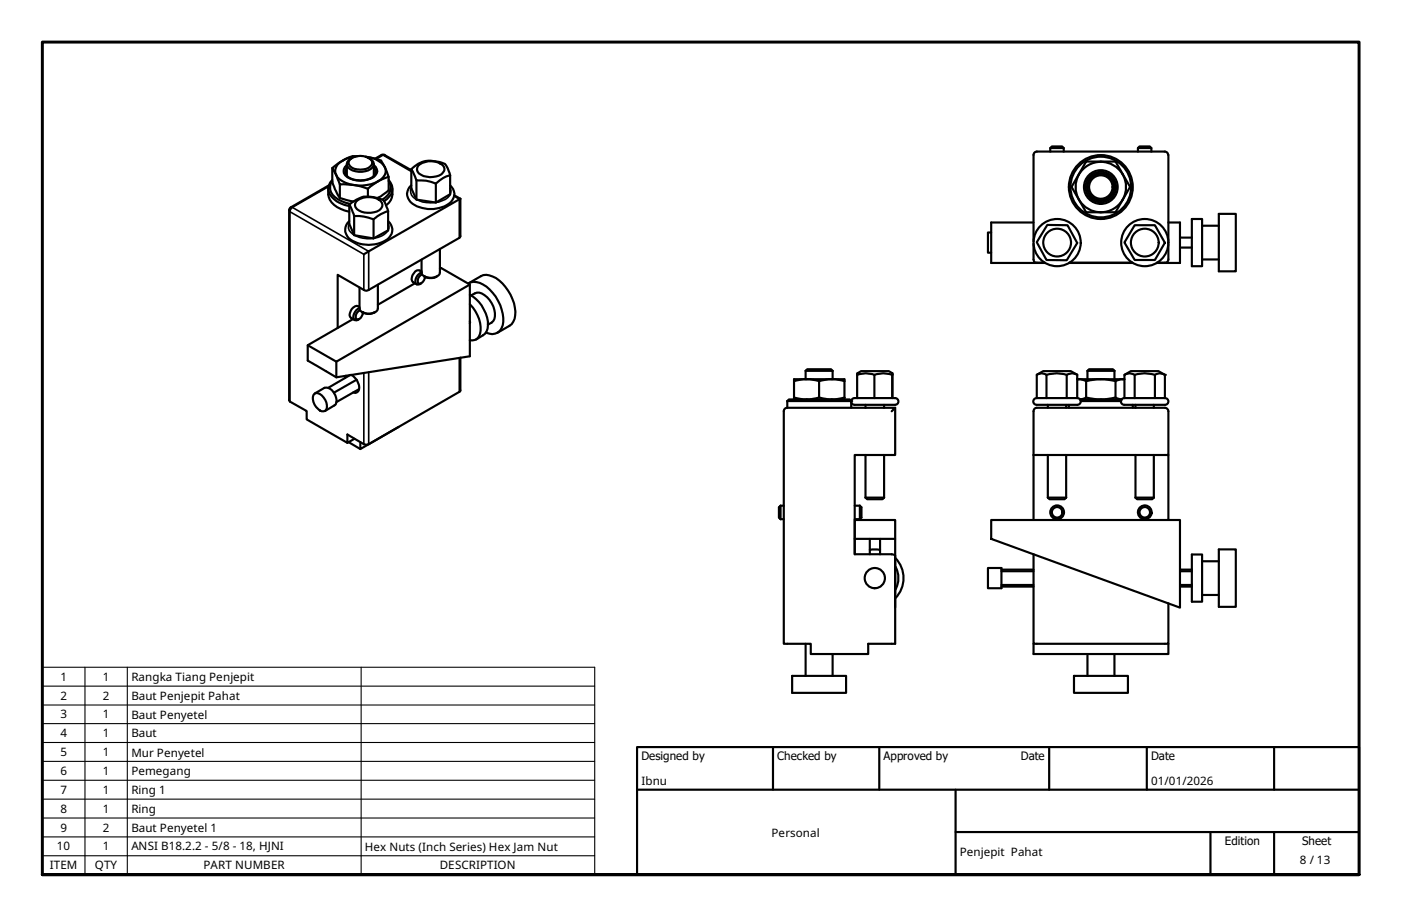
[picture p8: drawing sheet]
<svg xmlns="http://www.w3.org/2000/svg" width="330mm" height="216mm" viewBox="0 0 330 216" stroke-linecap="round" stroke-linejoin="round" font-family="sans-serif">
<!-- layer: Visible (ISO) -->
<g fill="none" stroke="#000" stroke-width=".51">
<path d="M78.2 39.6a8 8 0 0 0 .7 5l.4 .9a2.52 2.52 0 0 0 2.4 1.6l1.5 .3M81.7 39.4a1.63 1.63 0 0 0 .8 2.6 5.4 5.4 0 0 0 5.6-.7 1.31 1.31 0 0 0-.1-1.9M81.7 38.9a1.75 1.75 0 0 0-.8 1.8 1.75 1.75 0 0 0 1.5 1.3 5.7 5.7 0 0 0 6-.7 1.5 1.5 0 0 0-.4-2.4M81.7 38.7v2.7M82.4 37.5a3.8 3.8 0 0 1 5.2 .4 1.8 1.8 0 0 1-2 2 2.91 2.91 0 0 1-3.6-1.5zM82.9 37.2a1.4 1.4 0 0 0-1.2 1.2 1.4 1.4 0 0 0 .7 1.4 4.6 4.6 0 0 0 5.3-.4 1.4 1.4 0 0 0-.9-2.2M83.6 36.9a5.5 5.5 0 0 0-4.5 2.5l-.2 .5 .2 1.2M84.3 36.8a7.4 7.4 0 0 0-4.9 1.8l-1.2 1 .9 1.5M86.1 36.9l.3 .1M86.4 37a5.7 5.7 0 0 1 4.2 2.4 2.54 2.54 0 0 1-1.6 3.3 8.6 8.6 0 0 1-9.6-1l-.3-.6M86.4 37l3.3 .8 .9 1.6 .9 2.3a11.6 11.6 0 0 0-4.9 2.7 15 15 0 0 0-6.6-1l-.9-2.3M88 38.7v2.7"/>
<path d="M89.8 36.5l-1.5 .8M90.6 36.5l6.2 3.6M90.6 36.5h-.8M96.8 39.8a6.3 6.3 0 0 1 7.3-1.4 2.98 2.98 0 0 1 1.8 2.4l.1 .5a6.7 6.7 0 0 0-3.4 1.9 8.7 8.7 0 0 0-4.6-.7zM96.8 39.8v4.5l1.2 2.7 4.6 .7 3.4-2v-4.4M98.4 39.1a4.4 4.4 0 0 1 6.1 .2 1.84 1.84 0 0 1-1.8 2.2 5.1 5.1 0 0 1-4.1-.7 1.32 1.32 0 0 1-.2-1.7zM243.3 36.4v20.4M244.1 35.7h30.2M244.1 35.7a.79 .79 0 0 0-.8 .8M247.3 35.7v-.8l.3-.4h2.5l.3 .4v.8M247.3 34.9h3.1M255.7 38h6.9l3.5 6-3.5 6h-6.9l-3.4-6z"/>
<path d="M267.9 35.7v-.8l.4-.4h2.4l.4 .4v.8M267.9 34.9h3.2M274.2 35.7a.79 .79 0 0 1 .8 .8M275.1 36.4v20.4M68.1 49.5v44.7l.2 .4 3.9 2.2v1.9l9.6 5.6v-2l3.9 2.3 .5 .1 .6-.1 21.5-12.5 .1-7.9M68.5 48.8l-.4 .7M77.3 44.4a4.2 4.2 0 0 0 3 4.8l1.9 .6M77.5 43.6l-9 5.2M78.2 42.4a2.81 2.81 0 0 0 .4 4.5 7.6 7.6 0 0 0 3.6 1.6M78.2 42.6a2.85 2.85 0 0 0 1.4 4.3l1.8 .9 1 .2M80 43.4v3.2M82.2 48.2a6.3 6.3 0 0 1 7.4-1.3 1.46 1.46 0 0 1 1.2 1.2l.6 1.6-1.7 .7-1.8 1.2-2.2-.6-2.3-.1z"/>
<path d="M82.2 48.2v4.5l1.2 2.7 4.5 .7 3.5-1.9v-4.5M82.2 52.1a2.81 2.81 0 0 0-.8 2.8 2.81 2.81 0 0 0 2.2 2.1 7.9 7.9 0 0 0 8-1 2.57 2.57 0 0 0-.2-3.9M83.4 50.9v4.5M83.9 47.4a4.4 4.4 0 0 1 6 .4 1.79 1.79 0 0 1-1.8 2.2 4.2 4.2 0 0 1-4.4-1.2l-.1-.9zM86.6 44.4v1.9M87.9 51.6v4.5M91.5 42.4a3.1 3.1 0 0 1-1.1 5M91.5 42.6a2.97 2.97 0 0 1-1.5 4.4M91.5 41.7v3.1l-2.5 1.8M92.4 44.4a3.9 3.9 0 0 1-1.5 3.9M96.8 43.6a2.73 2.73 0 0 0 .8 4.7 7.7 7.7 0 0 0 8.6-.7 2.57 2.57 0 0 0-.2-4M98 42.5v4.5"/>
<path d="M102.6 43.2v4.5M103.6 58.6v5.5a2.13 2.13 0 0 1-2.5 1.3 1.81 1.81 0 0 1-1.8-1.3M106.9 46l1.5 .8M108.4 46.8v8.8l-.3 .4-21.3 12.3a.95 .95 0 0 1-1.1 0l-6.2-3.6v12.5M108.4 46.8l-22.7 13.1M233.4 54.7h-.8v4.8h.8M243.3 57.4v3.7a.67 .67 0 0 0 .8 .7h1.9M243.3 52.4h-9.9v9.5h12.6M246.6 53h4.7l2.3 4.2-2.5 4.1-4.7-.1-2.3-4.2zM267.1 53h4.8l2.4 4.2-2.4 4h-4.8l-2.4-4.1zM275.1 57.4v3.7a.76 .76 0 0 1-.8 .7h-1.9M275.1 52.4h2.7v9.5h-5.4"/>
<path d="M277.8 55.9h2.8M277.8 58.3h2.8M280.6 51.6h2.4v11.1h-2.4zM283 53.1h4M287 50.4h4v13.5h-4zM84.6 72.3a1.35 1.35 0 0 0-2.1 1 1.11 1.11 0 0 0 .2 1.6l.8 .5M84.6 72.6a2.08 2.08 0 0 0-1.2 2.6 .78 .78 0 0 0 1.2-.1M84.6 67.7v4.9M84.8 73.1a1.58 1.58 0 0 0-1 2l.3 .1a1.44 1.44 0 0 0 1.3-1.7v.2M85.3 73.5l.2 .1a2.67 2.67 0 0 0 2.8-.1M85.7 73.7l-.3 .1M89 67.1v5.5a2.02 2.02 0 0 1-2.5 1.3 1.95 1.95 0 0 1-1.9-1.3"/>
<path d="M97.7 66.7l-8.7 5.1M99.3 63.9a1.19 1.19 0 0 0-1.9 .5 1.65 1.65 0 0 0-.2 2l.9 .5M99.3 64.1a2.21 2.21 0 0 0-1.4 2.7 .93 .93 0 0 0 1.3-.1M99.3 61.2v2.9M99.4 64.6a1.44 1.44 0 0 0-.8 2.2 1.54 1.54 0 0 0 1.4-1.6M99.9 65a2.77 2.77 0 0 0 3 0M100.3 65.3l-.3 .1M103.6 63.3l.3-.2 6.7 3.9v16.9l-31.4 4.9-6.7-3.9v-3.6l10.6-6.2M110.2 66.7a3.9 3.9 0 0 1 4.4 .8 10 10 0 0 1 3.8 9.1 2.66 2.66 0 0 1-4 1.7M110.4 66.7l2.8-1.7a4.5 4.5 0 0 1 5.1 1.7 9.9 9.9 0 0 1 2.9 8.4l-.7 1.2-3.4 2.1M110.6 67l-31.4 18.2-6.7-3.9M110.6 71.6a7.4 7.4 0 0 1 2.2 7.6 1.95 1.95 0 0 1-2.2 .9"/>
<path d="M110.6 75.6v.5M110.6 69.4a8.4 8.4 0 0 1 4.2 7.9l-.6 1.2-2.1 1.4M110.9 69.5a2.51 2.51 0 0 1 3.8 .5 5 5 0 0 1 1.4 5.6l-1.2 .9M251.7 61.8h14.9M251.7 61.9h14.9M283 61.1h4M74 92.7a1.62 1.62 0 0 1 2.2 .9 2.48 2.48 0 0 1 .4 3.1 1.34 1.34 0 0 1-1.7-.4 2.79 2.79 0 0 1-.9-3.6zM74.1 92.6l2.3-1.3a2.78 2.78 0 0 1 2.8 3.4l-.1 .5-.4 .2-2.2 1.4M79.2 85.2v3.6M81.5 88.5l-.3 .5M82.5 88.3l-5.2 3M82.7 88.3a3.3 3.3 0 0 1 1.6 3.8l-.7 .4-.4-.1"/>
<path d="M83.9 89.4l-5.3 3.1M84.5 91.6l-5.3 3.1M185.3 96a.79 .79 0 0 0-.8 .8v54.8h6.4v2.4h13.5v-2.4h6.4v-20.8l-.9-.3h-8.7v-23.4h9.6v-11.1M185.4 96h25.4l-.9 .8M185.4 94.4l.3-.4h14.3l.4 .4zM185.4 94.4v1.6M186.9 94v-4.7h11.9v4.7M186.9 89.7a10 10 0 0 1 5.9 0 10.2 10.2 0 0 1 6 0M186.9 93.6a10 10 0 0 0 5.9 0 10.2 10.2 0 0 0 6 0M189.7 87.3l.4-.4h5.5l.4 .4M189.7 87.3h6.3M189.7 87.3v2"/>
<path d="M192.8 89.7v3.9M196 87.3v2M200.4 94.6v1.4M201.2 93.7a.79 .79 0 0 0-.8 .8 .79 .79 0 0 0 .8 .8M201.2 95.3h9.6M201.2 93.7h9.6M201.8 88.3v5.4M203.8 95.3v.7M205.9 88.3v5.4M208.2 95.3v.7M210.1 88.3v5.4M210.1 87.9l-.9-.5h-6.4l-.9 .5-.1 .4 .6-.2a5.6 5.6 0 0 1 3.5 .2l.5-.2a6.1 6.1 0 0 1 3.7 .2v-.4v5.8"/>
<path d="M210.7 93.7a.79 .79 0 0 1 .8 .8 .79 .79 0 0 1-.8 .8M244.1 93.7a.79 .79 0 0 0-.8 .8 .79 .79 0 0 0 .8 .8h9.5a.79 .79 0 0 0 .8-.8 .79 .79 0 0 0-.7-.8M244.1 93.7h9.5M244.2 88.2l1.4-.8h6.5l1.5 .9M246.4 88.3v5.4M246.7 95.3v.7M251 95.3v.7M251.1 88.3v5.4M251.7 95.3v.7M253.6 88.3l-.3-.2a2.25 2.25 0 0 0-2.2 .2 7.6 7.6 0 0 0-4.7 0 1.9 1.9 0 0 0-2.3 0v5.4M253.6 89.3h11.1h-.8l-1.3 .4a13.7 13.7 0 0 0-6.9 0l-1.3-.4zM253.6 88.3v5.4"/>
<path d="M254.3 94l1.4-.4a13.7 13.7 0 0 0 6.9 0l1.5 .4zM254.4 94.4h9.6M255.7 89.7v3.9M256 87.3l.4-.4h5.6l.4 .4M256 87.3h6.4M256 87.3v2M262.4 87.3v2M262.6 89.7v3.9M264.7 93.7a.79 .79 0 0 0-.8 .8 .79 .79 0 0 0 .8 .8M264.7 88.3l.3-.2a2.13 2.13 0 0 1 2.1 .2 7.6 7.6 0 0 1 4.8 0 2 2 0 0 1 2.4 0M266.7 95.3v.7M267.1 88.3v5.4"/>
<path d="M267.3 95.3v.7M271.7 95.3v.7M271.9 88.3v5.4M274.3 88.3l-1.6-.9h-6.4l-1.6 .9v5.4h9.6M274.3 88.3v5.4M274.3 93.7a.79 .79 0 0 1 .8 .8 .79 .79 0 0 1-.8 .8h-9.6M82 104.1l2.8 1.6M83.4 103.3l-1.6 1M93.9 100.5l-9.1 5.2v-1.6M183.8 119.1v3.1M183.8 119.1l-.4 .3v2.5l.4 .3M183.8 119.1h.7"/>
<path d="M201.2 119.1h1.2M202.4 119.1v3.1M202.4 119.1l.4 .3v2.5l-.4 .3M203.8 117.2l.4 .3h3.6l.4-.3M203.8 117.2h4.4M203.8 107.1v10.1M208.2 107.1v10.1M243.3 107.1h31.8v-10.3a.87 .87 0 0 0-.8-.8h-30.2a.76 .76 0 0 0-.8 .8v25.6M246.7 117.2l.4 .3h3.5l.4-.3M246.7 117.2h4.3M246.7 107.1v10.1M251 107.1v10.1"/>
<path d="M267.3 117.2l.4 .3h3.6l.4-.3M267.3 117.2h4.4M267.3 107.1v10.1M271.7 107.1v10.1M275.1 107.1v15.3M183.8 122.2h.7M201.2 126.9v-4.5h9.6v4.5M201.2 122.2h1.2M204.8 129.5h2.4M204.8 130.5v-3.6h2.4v3.6M204.8 126.9h-3.6v3.6M207.2 126.9h3.6v16.2"/>
<path d="M210.7 133.3a5.6 5.6 0 0 1 0 5.7M210.8 131.3a6.8 6.8 0 0 1 0 9.6M232.6 133.7h3.2v4.8h-3.2zM233.4 122.4h44.4v20.7l-44.4-16.2zM235.8 137.7h7.5M235.8 134.5h7.5M235.8 138.1h7.5M235.8 134.1h7.5M243.3 130.5v21.1h31.8v-9.6M277.8 137.7h2.8M277.8 134.5h2.8M277.8 138.1h2.8"/>
<path d="M277.8 134.1h2.8M280.6 130.6h2.4v11.1h-2.4zM283 132.1h4M287 129.3h4v13.6h-4zM186.5 159.1h12.7v4h-12.7zM189.7 151.6v7.5M196 154v5.1M243.3 151.6v2.4h31.8v-2.4M252.9 159.1h12.7v4h-12.7zM256 154v5.1M262.4 154v5.1M283 140.1h4"/>
<circle cx="248.9" cy="57.1" r="5.6"/>
<circle cx="248.9" cy="57.1" r="3.3"/>
<circle cx="259.2" cy="44" r="3.1"/>
<circle cx="259.2" cy="44" r="2.76"/>
<circle cx="259.2" cy="44" r="5.9"/>
<circle cx="259.2" cy="44" r="3.6"/>
<circle cx="259.2" cy="44" r="3.2"/>
<circle cx="259.2" cy="44" r="4"/>
<circle cx="259.2" cy="44" r="7.1"/>
<circle cx="259.2" cy="44" r="7.5"/>
<circle cx="269.5" cy="57.1" r="5.6"/>
<circle cx="269.5" cy="57.1" r="3.3"/>
<circle cx="206" cy="136.1" r="2.38"/>
<circle cx="248.9" cy="120.6" r="1.62"/>
<circle cx="248.9" cy="120.6" r="1.24"/>
<circle cx="269.5" cy="120.6" r="1.62"/>
<circle cx="269.5" cy="120.6" r="1.24"/>
</g>
<g fill="#000">
<circle cx="200.4" cy="94.4" r=".25"/>
<circle cx="274.3" cy="88.3" r=".25"/>
</g>
<!-- layer: Visible Narrow (ISO) -->
<path d="M88.6 37.5l1.6-1 6.6 3.9M89.8 36.5h.8M68.5 48.8h.3l-.5 1-.2-.3M77.3 43.9l-8.5 4.9 18 10.4v9.1M82.2 52.7a2.09 2.09 0 0 0 1.6 2.9 6.5 6.5 0 0 0 7.6-1.3l.2-.6-.2-1M96.8 44.3a2.18 2.18 0 0 0 1.9 2.9 7.3 7.3 0 0 0 6.8-.7 1.84 1.84 0 0 0 .5-2.2M106.9 46.2l1.2 .7v9.1M85.7 68.3v-8.4l-17.4-10.1v44.8M85.7 87.8v16.8M86.8 87.6v17M108.1 84.3v8" fill="none" stroke="#000" stroke-width=".38"/>
<!-- layer: Symbol (ISO) -->
<g fill="none" stroke="#000" stroke-width=".25">
<path d="M20 157.1v48.8M30 157.1v48.8M85 157.1v48.8M10 161.5h130M10 166h130M10 170.4h130M10 174.8h130M10 179.3h130M10 183.7h130M10 188.2h130M10 192.6h130M10 197h130"/>
<path d="M10 201.5h130v-44.4h-130v48.8h130v-4.4"/>
</g>
<!-- layer: Border (ISO) -->
<path d="M10 205.9v-196h310v196h-310h310" fill="none" stroke="#000" stroke-width=".7"/>
<!-- layer: Title (ISO) -->
<path d="M150 175.9h170v30h-170zM182 175.9v10M207 175.9v10M247 175.9v10M270 175.9v10M300 175.9v10M150 185.9h170M225 195.9h95M225 185.9v20M285 195.9v10M300 195.9v10" fill="none" stroke="#000" stroke-width=".51"/>
<g font-size="2.7">
<text x="14.2" y="160.3">1</text>
<text x="24.2" y="160.3">1</text>
<text x="30.9" y="160.3">Rangka Tiang Penjepit</text>
<text x="14.2" y="164.7">2</text>
<text x="24.2" y="164.7">2</text>
<text x="30.9" y="164.8">Baut Penjepit Pahat</text>
<text x="14.2" y="169.2">3</text>
<text x="14.2" y="173.6">4</text>
<text x="24.2" y="169.2">1</text>
<text x="24.2" y="173.6">1</text>
<text x="30.9" y="169.2">Baut Penyetel</text>
<text x="30.9" y="173.6">Baut</text>
<text x="14.2" y="178.1">5</text>
<text x="24.2" y="178.1">1</text>
<text x="30.9" y="178.1">Mur Penyetel</text>
<text x="151" y="179">Designed by</text>
<text x="183" y="179">Checked by</text>
<text x="208" y="179">Approved by</text>
<text x="240.3" y="178.9">Date</text>
<text x="271" y="178.9">Date</text>
<text x="14.2" y="182.5">6</text>
<text x="24.2" y="182.5">1</text>
<text x="30.9" y="182.5">Pemegang</text>
<text x="151" y="184.8">Ibnu</text>
<text x="271" y="184.8">01/01/2026</text>
<text x="14.2" y="186.9">7</text>
<text x="14.2" y="191.4">8</text>
<text x="24.2" y="186.9">1</text>
<text x="24.2" y="191.3">1</text>
<text x="30.9" y="186.9">Ring 1</text>
<text x="30.9" y="191.4">Ring</text>
<text x="14.2" y="195.8">9</text>
<text x="24.2" y="195.8">2</text>
<text x="30.9" y="195.8">Baut Penyetel 1</text>
<text x="181.7" y="197">Personal</text>
<text x="13.4" y="200.2">10</text>
<text x="24.2" y="200.2">1</text>
<text x="30.9" y="200.2">ANSI B18.2.2 - 5/8 - 18, HJNI</text>
<text x="85.9" y="200.3">Hex Nuts (Inch Series) Hex Jam Nut</text>
<text x="226" y="201.6">Penjepit Pahat</text>
<text x="288.4" y="199">Edition</text>
<text x="306" y="203.4">8 / 13</text>
<text x="306.6" y="199">Sheet</text>
<text x="11.7" y="204.7">ITEM</text>
<text x="22.4" y="204.7">QTY</text>
<text x="47.9" y="204.7">PART NUMBER</text>
<text x="103.6" y="204.7">DESCRIPTION</text>
</g>
</svg>
